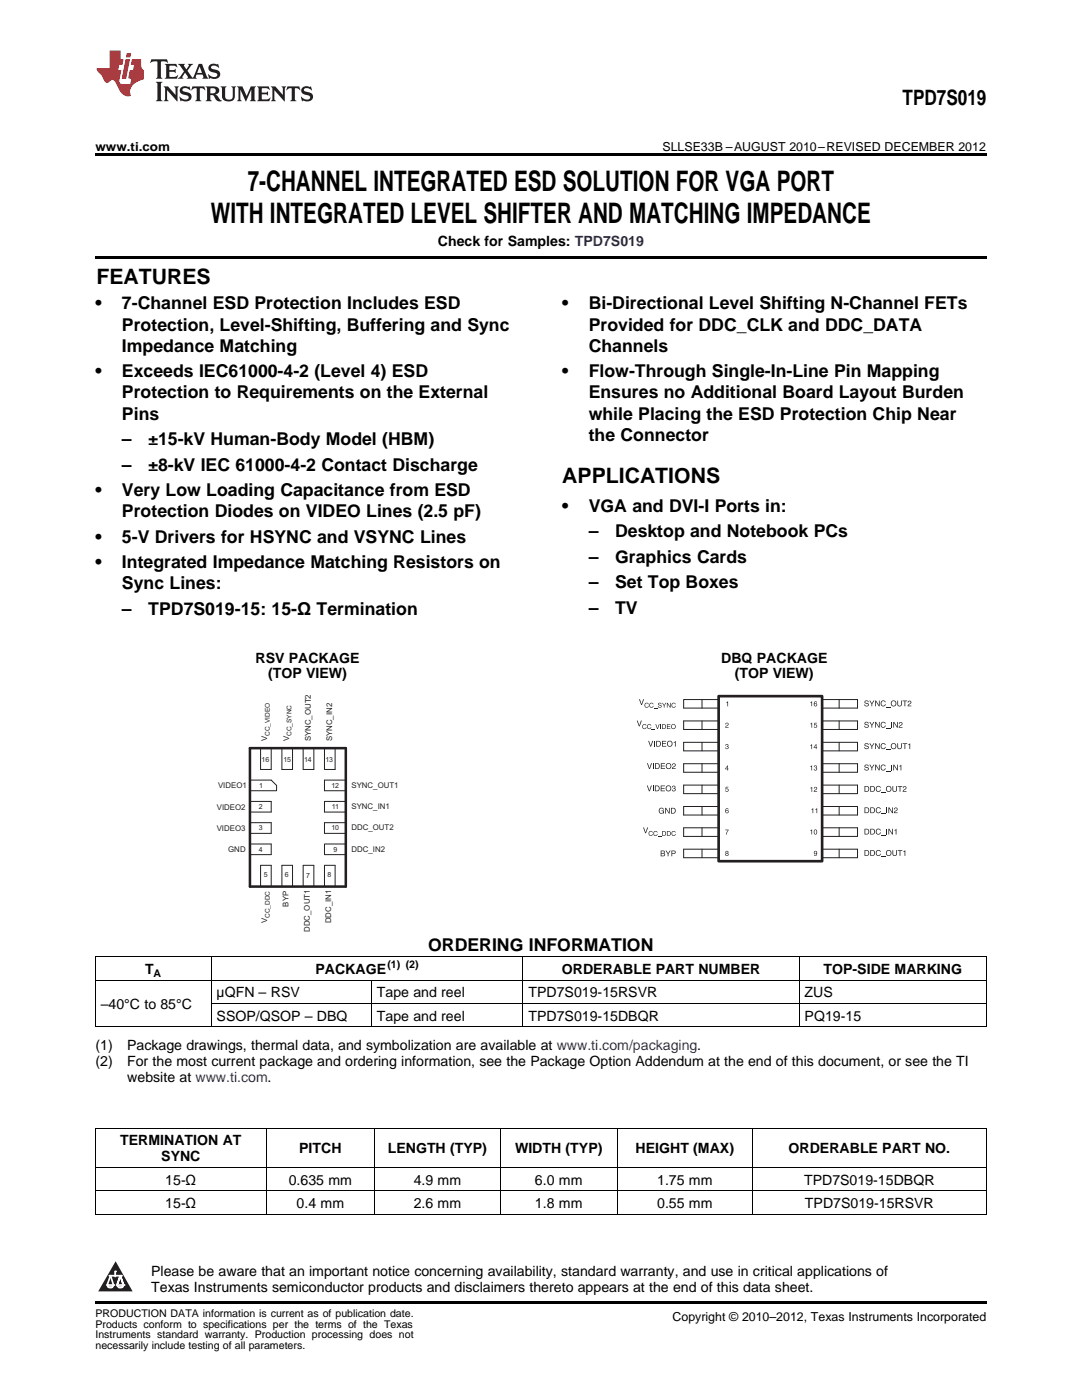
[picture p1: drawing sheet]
<svg xmlns="http://www.w3.org/2000/svg" width="216mm" height="279mm" viewBox="0 0 216 279" stroke-linecap="round" stroke-linejoin="round" font-family="sans-serif">
<path d="M23.1 251.7l3.4 6h-6.9z" fill="#231f20"/>
<path d="M21.4 256.5h1.2l-.3 .5h-.3a.55 .55 0 0 1-.6-.5z" fill-rule="evenodd" fill="#fff"/>
<path d="M21.4 256.5h1.2l-.3 .5h-.3a.55 .55 0 0 1-.6-.5z" fill="none" stroke="#231f20" stroke-width=".34"/>
<path d="M21.4 256.5h1.2l-.3 .5h-.5z" fill="none" stroke="#fff" stroke-width=".34"/>
<path d="M23 254.7h.1" fill="none" stroke="#fff" stroke-width=".34"/>
<path d="M23 253.7v1z" fill="#fff"/>
<path d="M23 253.7v1z" fill="none" stroke="#fff" stroke-width=".34"/>
<circle cx="23" cy="253.7" r=".17" fill="#fff"/>
<path d="M21.9 254.6h.1" fill="none" stroke="#fff" stroke-width=".34"/>
<path d="M21.9 254.6h2.3z" fill="#fff"/>
<path d="M21.9 254.6h2.3z" fill="none" stroke="#fff" stroke-width=".34"/>
<circle cx="24.2" cy="254.6" r=".17" fill="#fff"/>
<path d="M23.3 256.5h.1" fill="none" stroke="#fff" stroke-width=".34"/>
<path d="M24 254.6l-.7 1.9z" fill="#fff"/>
<path d="M24 254.6l-.7 1.9z" fill="none" stroke="#fff" stroke-width=".34"/>
<path d="M24 254.6l.7 1.9z" fill="#fff"/>
<path d="M24 254.6l.7 1.9z" fill="none" stroke="#fff" stroke-width=".34"/>
<path d="M24.6 256.5h.1" fill="none" stroke="#fff" stroke-width=".34"/>
<circle cx="21.4" cy="256.5" r=".17" fill="#fff"/>
<path d="M22.1 254.6l-.7 1.9z" fill="#fff"/>
<path d="M22.1 254.6l-.7 1.9z" fill="none" stroke="#fff" stroke-width=".34"/>
<path d="M22.1 254.6l.5 1.9z" fill="#fff"/>
<path d="M22.1 254.6l.5 1.9z" fill="none" stroke="#fff" stroke-width=".34"/>
<circle cx="22.6" cy="256.5" r=".17" fill="#fff"/>
<path d="M23.4 256.5h1.3a.65 .65 0 0 1-.7 .5 .65 .65 0 0 1-.6-.5z" fill-rule="evenodd" fill="#fff"/>
<path d="M23.4 256.5h1.3a.65 .65 0 0 1-.7 .5 .65 .65 0 0 1-.6-.5z" fill="none" stroke="#231f20" stroke-width=".34"/>
<path d="M23.4 256.5h1.3l-.4 .5h-.6z" fill="none" stroke="#fff" stroke-width=".34"/>
<path d="M23.3 256.5h.1" fill="none" stroke="#fff" stroke-width=".34"/>
<circle cx="24.7" cy="256.5" r=".17" fill="#fff"/>
<g fill="none" stroke="#231f20" stroke-width=".2">
<path d="M140.1 139.6v1.7M143.4 139.6h-7v1.7h7M143.4 138.9v33M164.1 139.6h7v1.7h-7M167.4 139.6v1.7M49.9 155.7h4.2l1.1 1v1.1h-5.3M49.9 159.9h4.2v2.2h-4.2M52 149.3v4.3h2.1v-4.3M56.2 149.3v4.3h2.2v-4.3M60.5 149.3v4.3h2.1v-4.3M64.7 149.3v4.3h2.2v-4.3M69 159.9h-4.3v2.2h4.3"/>
<path d="M69 155.7h-4.3v2.1h4.3M140.1 143.9v1.7M140.1 148.1v1.8M140.1 152.4v1.7M140.1 156.7v1.7M143.4 143.9h-7v1.7h7M143.4 148.1h-7v1.8h7M143.4 152.4h-7v1.7h7M143.4 156.7h-7v1.7h7M164.1 143.9h7v1.7h-7M164.1 148.1h7v1.8h-7M164.1 152.4h7v1.7h-7"/>
<path d="M164.1 156.7h7v1.7h-7M167.4 143.9v1.7M167.4 148.1v1.8M167.4 152.4v1.7M167.4 156.7v1.7M49.9 164.2h4.2v2.1h-4.2M49.9 168.4h4.2v2.2h-4.2M52 176.9v-4.2h2.1v4.2M56.2 176.9v-4.2h2.2v4.2M60.5 176.9v-4.2h2.1v4.2M64.7 176.9v-4.2h2.2v4.2M69 168.4h-4.3v2.2h4.3"/>
<path d="M69 164.2h-4.3v2.1h4.3M140.1 161v1.7M140.1 165.2v1.7M140.1 169.5v1.7M143.4 161h-7v1.7h7M143.4 165.2h-7v1.7h7M143.4 169.5h-7v1.7h7M164.1 161h7v1.7h-7M164.1 165.2h7v1.7h-7M164.1 169.5h7v1.7h-7M167.4 161v1.7M167.4 165.2v1.7"/>
<path d="M167.4 169.5v1.7"/>
</g>
<path d="M49.9 149.3h19.1v27.6h-19.1z" fill="none" stroke="#231f20" stroke-width=".51"/>
<g fill="#231f20">
<path d="M129.3 147.9h.2l.3 .9 .4-.9h.1l-.4 1.1h-.1z"/>
<path d="M130.5 147.9h.2v1.1h-.2z"/>
<path d="M132.1 147.9h.8v.1h-.7v.3h.7v.2h-.7v.4h.7v.1h-.8z"/>
<path d="M134.4 148.1l.4-.2v1.1h-.1v-.8h-.3z"/>
<path d="M144.9 140.2l.4-.2v1h-.2v-.7z"/>
<path d="M129.1 152.3h.2l.3 1 .3-1h.2l-.4 1.2h-.2z"/>
<path d="M130.3 152.3h.1v1.2h-.1z"/>
<path d="M131.9 152.3h.8v.2h-.7v.3h.6v.1h-.6v.4h.7v.2h-.8z"/>
<path d="M134.2 152.4a.39 .39 0 0 1 .6 .2 .39 .39 0 0 1-.4 .5l-.2 .2h.6v.2h-.7v-.3l.4-.3a.23 .23 0 0 0 .2-.2 .23 .23 0 0 0-.3-.2 .23 .23 0 0 0-.2 .2h-.1z"/>
<path d="M144.8 144.3a.35 .35 0 0 1 .6 .2 .35 .35 0 0 1-.4 .4l-.2 .2h.6v.1h-.7l.4-.4a.21 .21 0 0 0 .2-.3 .21 .21 0 0 0-.3-.2 .21 .21 0 0 0-.1 .3h-.2z"/>
<path d="M129.1 156.8h.1l.4 .9 .3-.9h.2l-.4 1.1h-.2z"/>
<path d="M130.3 156.8h.1v1.1h-.1z"/>
<path d="M131.8 156.8h.9v.1h-.7v.4h.6v.1h-.6v.4h.7v.1h-.9z"/>
<path d="M134.2 156.9a.32 .32 0 0 1 .5-.1 .32 .32 0 0 1-.1 .5 .37 .37 0 0 1 0 .6 .37 .37 0 0 1-.5-.3h.1a.24 .24 0 0 0 .2 .3 .24 .24 0 0 0 .3-.3 .24 .24 0 0 0-.3-.2v-.1a.22 .22 0 0 0 .2-.2 .22 .22 0 0 0-.2-.2 .22 .22 0 0 0-.2 .3h-.1z"/>
<path d="M144.8 148.6a.29 .29 0 0 1 .5-.1 .29 .29 0 0 1-.1 .5 .33 .33 0 0 1 0 .5 .33 .33 0 0 1-.5-.3h.1a.21 .21 0 0 0 .2 .2 .21 .21 0 0 0 .3-.2 .21 .21 0 0 0-.3-.2v-.1a.19 .19 0 0 0 .2-.2 .19 .19 0 0 0-.2-.2 .19 .19 0 0 0-.2 .3h-.1z"/>
<path d="M131.6 161.3l.6-.1 .3 .3-.2 .1a.42 .42 0 0 0-.5-.1 .42 .42 0 0 0-.2 .6 .42 .42 0 0 0 .6 .1l.1-.3h-.3v-.1h.5v.6l-.1-.2a.58 .58 0 0 1-.9 0 .58 .58 0 0 1 .1-.9z"/>
<path d="M132.7 161.2h.2l.6 .9v-.9h.1v1.2h-.1l-.6-1v1h-.2z"/>
<path d="M161.7 157.2l.4-.2v1h-.2v-.7z"/>
<path d="M162.5 157.1a.35 .35 0 0 1 .6 .2 .35 .35 0 0 1-.4 .4l-.2 .2h.6v.1h-.7l.3-.4a.21 .21 0 0 0 .2-.3 .21 .21 0 0 0-.2-.2 .21 .21 0 0 0-.2 .3h-.1z"/>
<path d="M172.6 148.4a.44 .44 0 0 1 .4-.1 .44 .44 0 0 1 .3 .4h-.1a.24 .24 0 0 0-.3-.3 .24 .24 0 0 0-.1 .4l.3 .1a.4 .4 0 0 1 0 .6 .4 .4 0 0 1-.6-.2v-.2h.1a.27 .27 0 0 0 .3 .3 .27 .27 0 0 0 .2-.4l-.5-.2z"/>
<path d="M173.5 148.3h.1l.4 .6 .3-.6h.2l-.5 .7v.5h-.1v-.5z"/>
<path d="M174.6 148.3h.2l.6 1v-1h.1v1.2h-.1l-.6-.9v.9h-.2z"/>
<path d="M175.9 148.5l.5-.2 .3 .3v.1h-.1a.39 .39 0 0 0-.6-.1 .39 .39 0 0 0 0 .6 .39 .39 0 0 0 .6-.1h.1a.56 .56 0 0 1-.8 .4 .56 .56 0 0 1-.1-.9z"/>
<path d="M176.8 149.6l.9 .1z"/>
<path d="M179 148.3h.2v.8a.3 .3 0 0 0 .3 .3 .3 .3 0 0 0 .3-.3v-.8h.1v.8a.45 .45 0 0 1-.4 .4 .45 .45 0 0 1-.5-.4z"/>
<path d="M180.1 148.3h.9v.2h-.4v1h-.1v-1h-.4z"/>
<path d="M181.2 148.6l.4-.2v1.1h-.1v-.8h-.3z"/>
<path d="M161.9 161.5l.4-.2v1h-.2v-.7z"/>
<path d="M162.7 161.5l.4-.2v1h-.2v-.7z"/>
<path d="M172.6 152.7a.44 .44 0 0 1 .4-.1 .44 .44 0 0 1 .3 .3h-.1a.24 .24 0 0 0-.3-.2 .24 .24 0 0 0-.1 .4h.3a.4 .4 0 0 1 0 .7 .4 .4 0 0 1-.6-.3v-.1h.1a.27 .27 0 0 0 .3 .3 .27 .27 0 0 0 .2-.4l-.5-.2z"/>
<path d="M173.5 152.6h.1l.4 .6 .3-.6h.2l-.5 .7v.4h-.1v-.4z"/>
<path d="M174.6 152.6h.2l.6 .9v-.9h.1v1.1h-.1l-.6-.9v.9h-.2z"/>
<path d="M175.9 152.7l.5-.1 .3 .2v.1h-.1a.39 .39 0 0 0-.6 0 .39 .39 0 0 0 0 .6 .39 .39 0 0 0 .6-.1l.1-.1a.56 .56 0 0 1-.8 .4 .56 .56 0 0 1-.1-.9z"/>
<path d="M176.8 153.9h.9z"/>
<path d="M177.8 152.6h.2v1.1h-.2z"/>
<path d="M178.2 152.6h.2l.6 .9v-.9h.2v1.1h-.2l-.6-.9v.9h-.2z"/>
<path d="M179.4 152.8l.4-.2v1.1h-.1v-.7h-.3z"/>
<path d="M161.7 165.7l.3-.2v1h-.1v-.7z"/>
<path d="M174.9 157l.5-.1 .3 .2v.1h-.1a.39 .39 0 0 0-.6-.1 .39 .39 0 0 0 0 .6 .39 .39 0 0 0 .6 0l.2-.1a.56 .56 0 0 1-.8 .4 .56 .56 0 0 1-.2-.9z"/>
<path d="M175.8 158.1l.9 .1z"/>
<path d="M178.1 156.9h.1v.7a.3 .3 0 0 0 .3 .3 .3 .3 0 0 0 .3-.3v-.7h.2v.7a.45 .45 0 0 1-.5 .4 .45 .45 0 0 1-.4-.4z"/>
<path d="M179.1 156.9h1v.1h-.4v1h-.2v-1h-.4z"/>
<path d="M180.3 157a.39 .39 0 0 1 .6 .2 .39 .39 0 0 1-.4 .5l-.2 .2h.6v.1h-.8l.1-.3 .3-.2a.23 .23 0 0 0 .2-.3 .23 .23 0 0 0-.2-.2 .23 .23 0 0 0-.2 .3h-.2z"/>
<path d="M174.9 161.3l.5-.2 .3 .3v.1h-.1a.39 .39 0 0 0-.6-.1 .39 .39 0 0 0 0 .6 .39 .39 0 0 0 .6-.1h.2a.56 .56 0 0 1-.8 .3 .56 .56 0 0 1-.2-.8z"/>
<path d="M175.8 162.4l.9 .1z"/>
<path d="M176.9 161.1h.1v1.2h-.1z"/>
<path d="M177.3 161.1h.2l.5 1v-1h.2v1.2h-.2l-.6-.9v.9h-.1z"/>
<path d="M178.5 161.3a.39 .39 0 0 1 .6 .1 .39 .39 0 0 1-.4 .5l-.2 .2h.6v.2h-.8l.1-.3 .4-.3a.23 .23 0 0 0 .2-.2 .23 .23 0 0 0-.3-.2 .23 .23 0 0 0-.2 .3h-.1z"/>
<path d="M161.7 140.1l.3-.1v1h-.1v-.8z"/>
<path d="M127.1 143.8h.1l.4 1 .3-1h.2l-.5 1.2h-.1z"/>
<path d="M128.3 144.6l.5-.1 .2 .3h-.1a.32 .32 0 0 0-.5-.1 .32 .32 0 0 0 0 .5 .32 .32 0 0 0 .5-.1h.1a.47 .47 0 0 1-.7 .3 .47 .47 0 0 1 0-.8z"/>
<path d="M129.2 144.6l.5-.1 .2 .3h-.1a.32 .32 0 0 0-.5-.1 .32 .32 0 0 0 .1 .5 .32 .32 0 0 0 .4-.1h.2a.47 .47 0 0 1-.8 .3 .47 .47 0 0 1 0-.8z"/>
<path d="M130 145.6h.8z"/>
<path d="M130.8 144.5h.1l.3 .8 .3-.8h.1l-.3 1h-.2z"/>
<path d="M131.8 144.5h.1v1h-.1z"/>
<path d="M133.1 144.5h.7v.1h-.6v.3h.5v.2h-.5v.3h.6v.1h-.7z"/>
<path d="M161.7 144.4l.4-.2v1h-.2v-.7z"/>
<path d="M162.5 144.3h.5v.1h-.4l-.1 .2a.34 .34 0 0 1 .5 .2 .34 .34 0 0 1-.2 .5 .34 .34 0 0 1-.4-.3h.1a.22 .22 0 0 0 .3 .1 .22 .22 0 0 0 .1-.4 .22 .22 0 0 0-.4 .1h-.1z"/>
<path d="M127.5 139.5h.2l.3 1 .3-1h.2l-.4 1.2h-.2z"/>
<path d="M128.7 140.4l.5-.1 .2 .2-.1 .1a.32 .32 0 0 0-.5-.1 .32 .32 0 0 0 0 .5 .32 .32 0 0 0 .5-.1h.1a.47 .47 0 0 1-.7 .3 .47 .47 0 0 1 0-.8z"/>
<path d="M129.7 140.4l.5-.1 .2 .2-.1 .1a.32 .32 0 0 0-.5-.1 .32 .32 0 0 0 0 .5 .32 .32 0 0 0 .5-.1h.1a.47 .47 0 0 1-.7 .3 .47 .47 0 0 1 0-.8z"/>
<path d="M130.5 141.3l.7 .1z"/>
<path d="M131.4 140.3h.4l.2 .2h-.1a.2 .2 0 0 0-.3-.2 .2 .2 0 0 0-.1 .3l.3 .1a.33 .33 0 0 1-.1 .6 .33 .33 0 0 1-.4-.3l.1-.1a.22 .22 0 0 0 .1 .3 .22 .22 0 0 0 .3-.1 .22 .22 0 0 0-.1-.3l-.4-.1z"/>
<path d="M132.1 140.3h.2l.2 .4 .3-.4h.1l-.3 .5v.4h-.1v-.4z"/>
<path d="M133.1 140.3h.1l.5 .7v-.7h.1v.9h-.1l-.5-.7v.7h-.1z"/>
<path d="M134.1 140.4l.5-.1 .2 .2-.1 .1a.32 .32 0 0 0-.5-.1 .32 .32 0 0 0 0 .5 .32 .32 0 0 0 .5-.1h.1a.47 .47 0 0 1-.7 .3 .47 .47 0 0 1 0-.8z"/>
<path d="M161.7 148.7l.3-.2v1h-.1v-.7z"/>
<path d="M172.6 139.9a.44 .44 0 0 1 .4-.1 .44 .44 0 0 1 .3 .3h-.1a.24 .24 0 0 0-.3-.2 .24 .24 0 0 0-.1 .4h.3a.4 .4 0 0 1 0 .7 .4 .4 0 0 1-.6-.3v-.1h.1a.27 .27 0 0 0 .3 .3 .27 .27 0 0 0 .2-.4l-.5-.2z"/>
<path d="M173.5 139.8h.1l.4 .6 .3-.6h.2l-.5 .7v.5h-.1v-.5z"/>
<path d="M174.6 139.8h.2l.6 .9v-.9h.1v1.2h-.1l-.6-1v1h-.2z"/>
<path d="M175.9 139.9l.5-.1 .3 .2v.2h-.1a.39 .39 0 0 0-.6-.1 .39 .39 0 0 0 0 .6 .39 .39 0 0 0 .6-.1l.1-.1a.56 .56 0 0 1-.8 .4 .56 .56 0 0 1-.1-.9z"/>
<path d="M176.8 141.1l.9 .1z"/>
<path d="M179 139.8h.2v.7a.3 .3 0 0 0 .3 .3 .3 .3 0 0 0 .3-.3v-.7h.1v.8a.45 .45 0 0 1-.4 .4 .45 .45 0 0 1-.5-.4z"/>
<path d="M180.1 139.8h.9v.1h-.4v1.1h-.1v-1.1h-.4z"/>
<path d="M181.2 139.9a.39 .39 0 0 1 .7 .2 .39 .39 0 0 1-.5 .5l-.2 .2h.7v.2h-.8l.1-.3 .3-.3a.23 .23 0 0 0 .2-.2 .23 .23 0 0 0-.2-.2 .23 .23 0 0 0-.2 .2h-.2z"/>
<path d="M161.7 152.9l.3-.1v1h-.1v-.8z"/>
<path d="M162.5 152.8a.29 .29 0 0 1 .4 0 .29 .29 0 0 1 0 .4 .33 .33 0 0 1-.1 .6 .33 .33 0 0 1-.4-.4h.1a.21 .21 0 0 0 .2 .3 .21 .21 0 0 0 .2-.2 .21 .21 0 0 0-.3-.2l.1-.1a.19 .19 0 0 0 .2-.2 .19 .19 0 0 0-.3-.2 .19 .19 0 0 0-.1 .3h-.1z"/>
<path d="M172.6 144.2a.44 .44 0 0 1 .4-.2 .44 .44 0 0 1 .3 .4h-.1a.24 .24 0 0 0-.3-.3 .24 .24 0 0 0-.1 .4l.3 .1a.4 .4 0 0 1 0 .7 .4 .4 0 0 1-.6-.3v-.1h.1a.27 .27 0 0 0 .3 .3 .27 .27 0 0 0 .2-.4l-.5-.2z"/>
<path d="M173.5 144.1h.1l.4 .5 .3-.5h.2l-.5 .7v.4h-.1v-.4z"/>
<path d="M174.6 144.1h.2l.6 .9v-.9h.1v1.1h-.1l-.6-.9v.9h-.2z"/>
<path d="M175.9 144.2l.5-.1 .3 .2v.1h-.1a.39 .39 0 0 0-.6-.1 .39 .39 0 0 0 0 .6 .39 .39 0 0 0 .6 0l.1-.1a.56 .56 0 0 1-.8 .4 .56 .56 0 0 1-.1-.9z"/>
<path d="M176.8 145.3l.9 .1z"/>
<path d="M177.8 144.1h.2v1.1h-.2z"/>
<path d="M178.2 144.1h.2l.6 .9v-.9h.2v1.1h-.2l-.6-.9v.9h-.2z"/>
<path d="M179.5 144.2a.39 .39 0 0 1 .6 .2 .39 .39 0 0 1-.4 .5l-.2 .2h.6v.1h-.8l.1-.3 .3-.2a.23 .23 0 0 0 .3-.3 .23 .23 0 0 0-.3-.2 .23 .23 0 0 0-.2 .3h-.2z"/>
<path d="M174.9 165.5l.5-.1 .3 .2v.1h-.1a.39 .39 0 0 0-.6 0 .39 .39 0 0 0 0 .5 .39 .39 0 0 0 .6 0l.2-.1a.56 .56 0 0 1-.8 .4 .56 .56 0 0 1-.2-.9z"/>
<path d="M175.8 166.7h.9z"/>
<path d="M176.9 165.4h.1v1.1h-.1z"/>
<path d="M177.3 165.4h.2l.5 .9v-.9h.2v1.1h-.2l-.6-.9v.9h-.1z"/>
<path d="M178.5 165.6l.4-.2v1.1h-.2v-.8h-.2z"/>
<path d="M144.8 157h.5v.1h-.4v.3a.34 .34 0 0 1 .5 .2 .34 .34 0 0 1-.3 .4 .34 .34 0 0 1-.4-.2h.1a.22 .22 0 0 0 .4 .1 .22 .22 0 0 0 0-.4 .22 .22 0 0 0-.3 .1h-.2z"/>
<path d="M128.3 165.1h.2l.3 1 .4-1h.1l-.4 1.2h-.2z"/>
<path d="M129.5 166l.5-.1 .2 .2h-.1a.32 .32 0 0 0-.5 0 .32 .32 0 0 0 .1 .5 .32 .32 0 0 0 .4-.1h.2a.47 .47 0 0 1-.8 .3 .47 .47 0 0 1 0-.8z"/>
<path d="M130.5 166l.5-.1 .2 .2h-.1a.32 .32 0 0 0-.5 0 .32 .32 0 0 0 0 .5 .32 .32 0 0 0 .5-.1h.1a.47 .47 0 0 1-.7 .3 .47 .47 0 0 1 0-.8z"/>
<path d="M131.3 166.9l.7 .1z"/>
<path d="M134.1 166l.5-.1 .2 .2h-.1a.32 .32 0 0 0-.5 0 .32 .32 0 0 0 0 .5 .32 .32 0 0 0 .5-.1h.1a.47 .47 0 0 1-.7 .3 .47 .47 0 0 1 0-.8z"/>
<path d="M132.8 169.7h.2l.3 .6 .3-.6h.2l-.4 .7v.5h-.2v-.5z"/>
<path d="M144.7 165.6h.7l-.4 .9h-.2l.1-.1 .4-.7h-.6z"/>
<path d="M174.9 169.8l.5-.1 .3 .2v.1h-.1a.39 .39 0 0 0-.6-.1 .39 .39 0 0 0 0 .6 .39 .39 0 0 0 .6 0l.2-.1a.56 .56 0 0 1-.8 .4 .56 .56 0 0 1-.2-.9z"/>
<path d="M175.8 170.9l.9 .1z"/>
<path d="M178.1 169.7h.1v.7a.3 .3 0 0 0 .3 .3 .3 .3 0 0 0 .3-.3v-.7h.2v.7a.45 .45 0 0 1-.5 .4 .45 .45 0 0 1-.4-.4z"/>
<path d="M179.1 169.7h1v.1h-.4v1h-.2v-1h-.4z"/>
<path d="M180.2 169.9l.4-.2v1.1h-.1v-.8h-.3z"/>
<path d="M130.9 147.9v1.1h.5a.58 .58 0 0 0 .5-.6 .58 .58 0 0 0-.5-.5zM131.1 148h.3a.46 .46 0 0 1 .3 .4 .46 .46 0 0 1-.3 .5h-.3z"/>
<path d="M133.2 148.4a.44 .44 0 0 1 .8 0 .44 .44 0 0 1-.8 0zM133 148.4a.6 .6 0 0 0 1.2 0 .6 .6 0 0 0-1.2 0z"/>
<path d="M130.7 152.3v1.2h.5a.58 .58 0 0 0 .4-.6 .58 .58 0 0 0-.4-.6zM130.9 152.4h.2a.46 .46 0 0 1 .4 .5 .46 .46 0 0 1-.3 .4h-.3z"/>
<path d="M132.9 152.9a.45 .45 0 0 1 .9 0 .45 .45 0 0 1-.9 0zM132.8 152.9a.6 .6 0 0 0 1.2 0 .6 .6 0 0 0-1.2 0z"/>
<path d="M130.7 156.8v1.1h.4a.58 .58 0 0 0 .5-.6 .58 .58 0 0 0-.5-.5zM130.8 156.9h.3a.46 .46 0 0 1 .4 .4 .46 .46 0 0 1-.4 .5h-.3z"/>
<path d="M132.9 157.3a.45 .45 0 0 1 .9 0 .45 .45 0 0 1-.9 0zM132.8 157.3a.59 .59 0 0 0 1.1 0 .59 .59 0 0 0-1.1 0z"/>
<path d="M133.9 161.2v1.2h.4a.58 .58 0 0 0 .5-.6 .58 .58 0 0 0-.5-.6zM134 161.4h.3a.46 .46 0 0 1 .4 .4 .46 .46 0 0 1-.4 .4h-.3z"/>
<path d="M145.1 152.8l-.4 .7h.4v.3h.1l.2-.4h-.2v-.6zM145.1 153v.4h-.3z"/>
<path d="M177.8 148.9a.45 .45 0 0 1 .9 0 .45 .45 0 0 1-.9 0zM177.7 148.9a.6 .6 0 0 0 1.2 0 .6 .6 0 0 0-1.2 0z"/>
<path d="M162.6 165.7a.35 .35 0 0 1 .3 .3 .35 .35 0 0 1-.3 .4zM162.5 165.6l-.1 .2a.42 .42 0 0 0 0 .5 .42 .42 0 0 0 .6 .1v-.1a.45 .45 0 0 0 0-.5 .45 .45 0 0 0-.5-.2z"/>
<path d="M172.5 156.9v1.1h.5a.58 .58 0 0 0 .5-.6 .58 .58 0 0 0-.5-.5zM172.7 157h.2a.46 .46 0 0 1 .4 .4 .46 .46 0 0 1-.3 .5h-.3z"/>
<path d="M173.7 156.9v1.1h.4a.58 .58 0 0 0 .5-.6 .58 .58 0 0 0-.5-.5zM173.8 157h.3a.46 .46 0 0 1 .3 .4 .46 .46 0 0 1-.3 .5h-.3z"/>
<path d="M176.8 157.4a.45 .45 0 0 1 .9 0 .45 .45 0 0 1-.9 0zM176.7 157.4a.6 .6 0 0 0 1.2 0 .6 .6 0 0 0-1.2 0z"/>
<path d="M162.5 169.9a.32 .32 0 0 0 0 .5 .32 .32 0 0 0 .4 0 .24 .24 0 0 1 0 .3 .24 .24 0 0 1-.4-.1h-.1a.38 .38 0 0 0 .5 .1 .38 .38 0 0 0 .2-.5l-.3-.4zM162.5 170.2a.21 .21 0 0 1 .4 0 .21 .21 0 0 1-.4 0z"/>
<path d="M172.5 161.1v1.2h.5a.58 .58 0 0 0 .5-.6 .58 .58 0 0 0-.5-.6zM172.7 161.3h.2a.46 .46 0 0 1 .4 .4 .46 .46 0 0 1-.3 .4h-.3z"/>
<path d="M173.7 161.1v1.2h.4a.58 .58 0 0 0 .5-.6 .58 .58 0 0 0-.5-.6zM173.8 161.3h.3a.46 .46 0 0 1 .3 .4 .46 .46 0 0 1-.3 .4h-.3z"/>
<path d="M162.5 140l-.1 .3a.41 .41 0 0 0 0 .6 .41 .41 0 0 0 .6-.1 .31 .31 0 0 0-.1-.4 .31 .31 0 0 0-.4 0 .23 .23 0 0 1 .1-.3 .23 .23 0 0 1 .3 .1h.1l-.1-.2zM162.5 140.6a.21 .21 0 0 1 .4 0 .21 .21 0 0 1-.4 0z"/>
<path d="M132.1 144.5v1h.4a.48 .48 0 0 0 .4-.5 .48 .48 0 0 0-.4-.5zM132.2 144.6h.3a.38 .38 0 0 1 .3 .4 .38 .38 0 0 1-.3 .4h-.3z"/>
<path d="M134 145a.37 .37 0 0 1 .7 0 .37 .37 0 0 1-.7 0zM133.9 145a.49 .49 0 0 0 .9 0 .49 .49 0 0 0-.9 0z"/>
<path d="M162.8 148.5l-.4 .8h.4v.2h.1l.2-.3h-.2v-.7zM162.8 148.7v.5h-.3z"/>
<path d="M177.8 140.4a.45 .45 0 0 1 .9 0 .45 .45 0 0 1-.9 0zM177.7 140.4a.6 .6 0 0 0 1.2 0 .6 .6 0 0 0-1.2 0z"/>
<path d="M144.8 169.9l-.1 .2 .2 .2a.31 .31 0 0 0-.1 .4 .31 .31 0 0 0 .5 0 .31 .31 0 0 0-.1-.4 .28 .28 0 0 0 .1-.5 .28 .28 0 0 0-.5 .1zM144.9 170.5a.2 .2 0 0 1 .4 0 .2 .2 0 0 1-.4 0zM144.9 170.1a.17 .17 0 0 1 .3 0 .17 .17 0 0 1-.3 0z"/>
<path d="M172.5 165.4v1.1h.5a.58 .58 0 0 0 .5-.5 .58 .58 0 0 0-.5-.6zM172.7 165.5h.2a.46 .46 0 0 1 .4 .5 .46 .46 0 0 1-.3 .4h-.3z"/>
<path d="M173.7 165.4v1.1h.4a.58 .58 0 0 0 .5-.5 .58 .58 0 0 0-.5-.6zM173.8 165.5h.3a.46 .46 0 0 1 .3 .5 .46 .46 0 0 1-.3 .4h-.3z"/>
<path d="M132.1 165.9v.9h.4a.48 .48 0 0 0 .4-.5 .48 .48 0 0 0-.4-.4zM132.2 166h.3a.38 .38 0 0 1 .3 .3 .38 .38 0 0 1-.3 .4h-.3z"/>
<path d="M133.1 165.9v.9h.4a.48 .48 0 0 0 .4-.5 .48 .48 0 0 0-.4-.4zM133.2 166h.2a.38 .38 0 0 1 .3 .3 .38 .38 0 0 1-.2 .4h-.3z"/>
<path d="M144.9 161.4l-.2 .2a.41 .41 0 0 0 .1 .6 .41 .41 0 0 0 .6-.1 .31 .31 0 0 0-.1-.4 .31 .31 0 0 0-.5 .1 .23 .23 0 0 1 .1-.3 .23 .23 0 0 1 .3 .1h.2l-.2-.3zM144.9 162a.21 .21 0 0 1 .4 0 .21 .21 0 0 1-.4 0z"/>
<path d="M132 169.9h.5v.3h-.5zM131.8 169.7v1.2h.5a.32 .32 0 0 0 .4-.2 .32 .32 0 0 0-.2-.4 .28 .28 0 0 0 .1-.4 .28 .28 0 0 0-.3-.2zM132 170.4h.5v.3l-.5 .1z"/>
<path d="M134.1 169.9h.5v.3l-.5 .1zM134 169.7v1.2h.1v-.5h.4a.33 .33 0 0 0 .3-.3 .33 .33 0 0 0-.3-.4z"/>
<path d="M172.5 169.7v1.1h.5a.58 .58 0 0 0 .5-.6 .58 .58 0 0 0-.5-.5zM172.7 169.8h.2a.46 .46 0 0 1 .4 .4 .46 .46 0 0 1-.3 .5h-.3z"/>
<path d="M173.7 169.7v1.1h.4a.58 .58 0 0 0 .5-.6 .58 .58 0 0 0-.5-.5zM173.8 169.8h.3a.46 .46 0 0 1 .3 .4 .46 .46 0 0 1-.3 .5h-.3z"/>
<path d="M176.8 170.2a.45 .45 0 0 1 .9 0 .45 .45 0 0 1-.9 0zM176.7 170.2a.6 .6 0 0 0 1.2 0 .6 .6 0 0 0-1.2 0z"/>
</g>
<path d="M143.4 138.9h20.6v33h-20.6z" fill="none" stroke="#231f20" stroke-width=".53"/>
<path d="M30.2 11.8l-.2 .8a1.31 1.31 0 0 1 1.4-.3v2.9l-.3 .5h1.3l-.3-.5v-2.7l.3-.3a1.09 1.09 0 0 1 1.1 .4l-.2-.8zM32.9 12.8l.3 .4v2l-.3 .5h2.4l.2-.7a1.48 1.48 0 0 1-1.7 .3v-1l1 .1 .2 .2v-.9l-.2 .3h-1v-.7l.2-.2a1.73 1.73 0 0 1 1.4 .3l-.2-.6zM35.5 12.8l1.2 1.4-.7 1-.5 .5h1.1l-.2-.3 .5-.9 .6 .9-.2 .3h2l-.3-.3 .2-.5h1.2l.2 .5-.2 .3h1.2l-.3-.4-1-2.5h-.6l-1.3 2.7-1-1.4 1.1-1.3h-1l.2 .2-.5 .9-.5-.9 .2-.2zM39.8 13.3l.5 1.3h-1zM41.9 12.9a.83 .83 0 0 0-.3 1 .83 .83 0 0 0 .8 .5l.8 .2 .2 .3a1 1 0 0 1-1 .5 1 1 0 0 1-.8-.6l.1 .9 .2-.1a1.65 1.65 0 0 0 2-.5 .89 .89 0 0 0-.8-1.2l-.8-.2-.2-.3a.91 .91 0 0 1 1.6 .2l-.2-.8h-.4a1.34 1.34 0 0 0-1.2 .1zM31.1 16.3l.3 .5v2.9l-.3 .5h1.3l-.3-.5v-2.9l.3-.5zM32.7 17.2l.2 .5v2l-.2 .5h.9l-.3-.5 .1-1.7 2 2.2v-2.5l.3-.5h-.9l.2 .3v1.4l-1.5-1.7zM36.2 17.4a.83 .83 0 0 0-.3 .9 .83 .83 0 0 0 .8 .6l.8 .2 .2 .3a1 1 0 0 1-1 .5 1 1 0 0 1-.8-.6l.1 .9 .2-.1a1.66 1.66 0 0 0 2-.5 .89 .89 0 0 0-.9-1.2l-.7-.2-.2-.3a.91 .91 0 0 1 1.6 .2l-.2-.9-.4 .1a1.36 1.36 0 0 0-1.2 .1zM38.4 17.2l-.2 .9a.61 .61 0 0 1 1.1-.3v1.9l-.4 .5h1.3l-.3-.5v-1.9l.2-.2a.81 .81 0 0 1 .8 .5l-.1-.9zM41 17.2l.3 .5v2l-.3 .5h1.3l-.3-.3v-.9a.72 .72 0 0 1 .9 .6 .85 .85 0 0 0 1.4 .5l-.5-.3-.5-.7-.3-.3a.78 .78 0 0 0 .7-.7 .78 .78 0 0 0-.7-.8zM42 17.7l.2-.1a.6 .6 0 0 1 .7 .1 .6 .6 0 0 1 .1 .7l-.2 .2h-.8zM44 17.2l.3 .3a3.4 3.4 0 0 0 .3 2.4 1.57 1.57 0 0 0 2.2-.3l.1-2.1 .2-.3h-1l.3 .5v1.5a.76 .76 0 0 1-.7 .7 .76 .76 0 0 1-.8-.7v-1.5l.3-.5zM47.3 17.2l.3 .5v2l-.3 .5h.9l-.2-.5v-1.8l1 2.3 1.1-2.3v1.8l-.2 .5h1.2l-.3-.5v-2l.3-.5h-1.1l-.8 2-.8-2zM51.3 17.2l.3 .5v2l-.3 .5h2.4l.2-.7a1.49 1.49 0 0 1-1.6 .3l-.1-1h1l.3 .3v-.9l-.3 .3h-1v-.7l.3-.2a1.73 1.73 0 0 1 1.4 .3l-.3-.7zM54.1 17.2l.3 .5v2l-.3 .5h1l-.4-.5 .1-1.7 2 2.2v-2.5l.3-.5h-.9l.2 .3v1.4l-1.5-1.7zM57.4 17.2l-.2 .9a.8 .8 0 0 1 1-.5v2.1l-.3 .5h1.3l-.4-.5v-1.9l.2-.2a.81 .81 0 0 1 .9 .5l-.2-.9zM60.4 17.4a.83 .83 0 0 0-.3 .9 .83 .83 0 0 0 .8 .6l.8 .2 .2 .3a1 1 0 0 1-1 .5 1 1 0 0 1-.8-.6l.2 .9 .1-.1a1.66 1.66 0 0 0 2-.5 .89 .89 0 0 0-.8-1.2l-.8-.2-.2-.3a.91 .91 0 0 1 1.6 .2l-.2-.9-.3 .1a1.35 1.35 0 0 0-1.3 .1z" fill="#231f20"/>
<path d="M21.9 10.1v3.5h-2.6a2.13 2.13 0 0 0 .9 1.4l.4 .6a.94 .94 0 0 0 1.1 .9 .75 .75 0 0 1 .6-.5 .75 .75 0 0 1 .7 .4l.5 1a2.1 2.1 0 0 0 2.6 1.7 2.2 2.2 0 0 1 1.7-3l.9-.3v-1.8a1.16 1.16 0 0 1-.5-1v-1.2h-1.9l-.2 1.2h.7l-.3 1h-.6l-.3 1.3v.3l.6 .1-.2 1.1h-.9a.93 .93 0 0 1-1.3-.8l.4-2h-.6l.2-1h.6l.3-1.2h-.6v-1.7zM25.1 11.8l-.8 3.9h.9l.7-3.9zM25.3 10.6l-.2 .9h.9l.2-.9z" fill="#ee1d23"/>
<path d="M19 30.6h177.8v.5h-177.8zM19 51h177.8v.6h-177.8zM19 259.7h177.8v.5h-177.8z" fill="#000"/>
<g fill="none" stroke="#000" stroke-width=".2">
<path d="M19 195.6h177.8M19 190.9h177.8M19.1 191v14M42.1 191v14M74.1 195.7v9.3M104.3 191v14M159.4 191v14M196.8 191v14M19 204.9h177.8M42.2 200.3h154.6M19 237.6h177.8M19 233h177.8"/>
<path d="M19 225.2h177.8M19.1 225.2v17.2M53.1 225.2v17.2M74.7 225.2v17.2M99.8 225.2v17.2M123.1 225.2v17.2M150.1 225.2v17.2M196.8 225.2v17.2M19 242.3h177.8"/>
</g>
<g font-size="5.6">
<text x="49.4" y="38.1">7-CHANNEL INTEGRATED ESD SOLUTION FOR VGA PORT</text>
<text x="42.1" y="44.4">WITH INTEGRATED LEVEL SHIFTER AND MATCHING IMPEDANCE</text>
</g>
<g font-size="4.2">
<text x="180.1" y="21">TPD7S019</text>
<text x="19.2" y="56.7">FEATURES</text>
<text x="112.2" y="96.4">APPLICATIONS</text>
</g>
<g font-size="3.5">
<text x="19" y="61.7">•</text>
<text x="24.3" y="61.7">7-Channel ESD Protection Includes ESD</text>
<text x="24.3" y="66">Protection, Level-Shifting, Buffering and Sync</text>
<text x="112.2" y="61.7">•</text>
<text x="117.5" y="61.7">Bi-Directional Level Shifting N-Channel FETs</text>
<text x="117.5" y="66">Provided for DDC_CLK and DDC_DATA</text>
<text x="24.3" y="70.2">Impedance Matching</text>
<text x="117.5" y="70.2">Channels</text>
<text x="19" y="75.3">•</text>
<text x="24.3" y="75.3">Exceeds IEC61000-4-2 (Level 4) ESD</text>
<text x="112.2" y="75.3">•</text>
<text x="117.5" y="75.3">Flow-Through Single-In-Line Pin Mapping</text>
<text x="24.3" y="79.5">Protection to Requirements on the External</text>
<text x="24.3" y="83.7">Pins</text>
<text x="117.5" y="79.5">Ensures no Additional Board Layout Burden</text>
<text x="117.5" y="83.7">while Placing the ESD Protection Chip Near</text>
<text x="24.3" y="88.8">–</text>
<text x="29.6" y="88.8">±15-kV Human-Body Model (HBM)</text>
<text x="117.5" y="88">the Connector</text>
<text x="24.3" y="93.9">–</text>
<text x="29.6" y="93.9">±8-kV IEC 61000-4-2 Contact Discharge</text>
<text x="19" y="99">•</text>
<text x="24.3" y="99">Very Low Loading Capacitance from ESD</text>
<text x="24.3" y="103.2">Protection Diodes on VIDEO Lines (2.5 pF)</text>
<text x="112.2" y="102.2">•</text>
<text x="117.5" y="102.2">VGA and DVI-I Ports in:</text>
<text x="117.5" y="107.2">–</text>
<text x="122.7" y="107.2">Desktop and Notebook PCs</text>
<text x="19" y="108.3">•</text>
<text x="19" y="113.4">•</text>
<text x="24.3" y="108.3">5-V Drivers for HSYNC and VSYNC Lines</text>
<text x="24.3" y="113.4">Integrated Impedance Matching Resistors on</text>
<text x="117.5" y="112.3">–</text>
<text x="122.7" y="112.3">Graphics Cards</text>
<text x="24.3" y="117.6">Sync Lines:</text>
<text x="117.5" y="117.4">–</text>
<text x="122.7" y="117.4">Set Top Boxes</text>
<text x="24.3" y="122.7">–</text>
<text x="29.6" y="122.7">TPD7S019-15: 15-Ω Termination</text>
<text x="117.5" y="122.5">–</text>
<text x="122.7" y="122.5">TV</text>
<text x="85.4" y="189.7">ORDERING INFORMATION</text>
</g>
<g font-size="2.8">
<text x="87.4" y="49">Check for Samples: TPD7S019</text>
<text x="51" y="132.2">RSV PACKAGE</text>
<text x="53.5" y="135.4">(TOP VIEW)</text>
<text x="143.9" y="132.2">DBQ PACKAGE</text>
<text x="146.6" y="135.4">(TOP VIEW)</text>
<text x="29" y="194.4">T</text>
<text x="62.9" y="194.4">PACKAGE</text>
<text x="112.1" y="194.4">ORDERABLE PART NUMBER</text>
<text x="164.3" y="194.4">TOP-SIDE MARKING</text>
<text x="20.1" y="201.4">–40°C to 85°C</text>
<text x="43.2" y="199">µQFN – RSV</text>
<text x="43.2" y="203.7">SSOP/QSOP – DBQ</text>
<text x="75.2" y="199">Tape and reel</text>
<text x="75.2" y="203.7">Tape and reel</text>
<text x="105.4" y="199">TPD7S019-15RSVR</text>
<text x="105.4" y="203.7">TPD7S019-15DBQR</text>
<text x="160.5" y="199">ZUS</text>
<text x="160.5" y="203.7">PQ19-15</text>
<text x="19" y="209.5">(1)</text>
<text x="25.4" y="209.5">Package drawings, thermal data, and symbolization are available at www.ti.com/packaging.</text>
<text x="19" y="212.7">(2)</text>
<text x="25.4" y="212.7">For the most current package and ordering information, see the Package Option Addendum at the end of this document, or see the TI</text>
<text x="25.4" y="215.9">website at www.ti.com.</text>
<text x="24" y="228.6">TERMINATION AT</text>
<text x="32.2" y="231.8">SYNC</text>
<text x="59.7" y="230.2">PITCH</text>
<text x="77.4" y="230.2">LENGTH (TYP)</text>
<text x="102.8" y="230.2">WIDTH (TYP)</text>
<text x="126.8" y="230.2">HEIGHT (MAX)</text>
<text x="157.3" y="230.2">ORDERABLE PART NO.</text>
<text x="33" y="236.4">15-Ω</text>
<text x="57.6" y="236.4">0.635 mm</text>
<text x="82.5" y="236.4">4.9 mm</text>
<text x="106.8" y="236.4">6.0 mm</text>
<text x="131.1" y="236.4">1.75 mm</text>
<text x="160.4" y="236.4">TPD7S019-15DBQR</text>
<text x="33" y="241.1">15-Ω</text>
<text x="59.2" y="241.1">0.4 mm</text>
<text x="82.5" y="241.1">2.6 mm</text>
<text x="106.8" y="241.1">1.8 mm</text>
<text x="131.1" y="241.1">0.55 mm</text>
<text x="160.6" y="241.1">TPD7S019-15RSVR</text>
<text x="30.2" y="254.7">Please be aware that an important notice concerning availability, standard warranty, and use in critical applications of</text>
<text x="30.2" y="257.9">Texas Instruments semiconductor products and disclaimers thereto appears at the end of this data sheet.</text>
</g>
<g font-size="2.5">
<text x="19" y="30.1">www.ti.com</text>
<text x="132.2" y="30.1">SLLSE33B –AUGUST 2010–REVISED DECEMBER 2012</text>
<text x="134.2" y="263.6">Copyright © 2010–2012, Texas Instruments Incorporated</text>
</g>
<g font-size="2.1">
<text x="30.7" y="194.9">A</text>
<text x="77.3" y="193.3">(1) (2)</text>
<text x="19" y="262.9">PRODUCTION DATA information is current as of publication date.</text>
<text x="19" y="265">Products conform to specifications per the terms of the Texas</text>
<text x="19" y="267.1">Instruments standard warranty. Production processing does not</text>
<text x="19" y="269.2">necessarily include testing of all parameters.</text>
</g>
<g font-size="1.6" fill="#231f20">
<text x="53.3" y="148" transform="rotate(-90 53.3 148)">V</text>
<text x="57.7" y="148" transform="rotate(-90 57.7 148)">V</text>
<text x="62" y="148" transform="rotate(-90 62 148)">SYNC_OUT2</text>
<text x="66.3" y="148" transform="rotate(-90 66.3 148)">SYNC_IN2</text>
<text x="43.3" y="161.6">VIDEO2</text>
<text x="43.5" y="157.3">VIDEO1</text>
<text x="70.1" y="157.2">SYNC_OUT1</text>
<text x="70.1" y="161.5">SYNC_IN1</text>
<text x="43.3" y="165.8">VIDEO3</text>
<text x="70.1" y="165.7">DDC_OUT2</text>
<text x="45.5" y="170.1">GND</text>
<text x="70.1" y="170">DDC_IN2</text>
<text x="53.3" y="184.3" transform="rotate(-90 53.3 184.3)">V</text>
<text x="57.6" y="180.9" transform="rotate(-90 57.6 180.9)">BYP</text>
<text x="61.8" y="186" transform="rotate(-90 61.8 186)">DDC_OUT1</text>
<text x="66.1" y="184.2" transform="rotate(-90 66.1 184.2)">DDC_IN1</text>
</g>
<g font-size="1.4" fill="#231f20">
<text x="52.2" y="152.1">16</text>
<text x="56.5" y="152.1">15</text>
<text x="60.7" y="152.1">14</text>
<text x="64.9" y="152.1">13</text>
<text x="51.6" y="161.5">2</text>
<text x="51.7" y="157.2">1</text>
<text x="66.1" y="157.2">12</text>
<text x="66.2" y="161.5">11</text>
<text x="51.6" y="165.7">3</text>
<text x="66.1" y="165.7">10</text>
<text x="51.6" y="170">4</text>
<text x="66.5" y="170">9</text>
<text x="52.6" y="175.1">5</text>
<text x="56.9" y="175.1">6</text>
<text x="61.1" y="175.1">7</text>
<text x="65.4" y="175.1">8</text>
</g>
<g font-size="1.3" fill="#231f20">
<text x="53.8" y="146.9" transform="rotate(-90 53.8 146.9)">CC_VIDEO</text>
<text x="58.2" y="146.9" transform="rotate(-90 58.2 146.9)">CC_SYNC</text>
<text x="53.8" y="183.2" transform="rotate(-90 53.8 183.2)">CC_DDC</text>
</g>
<text font-size=".4" fill="#fff" x="19" y="56.5">1</text>
</svg>
